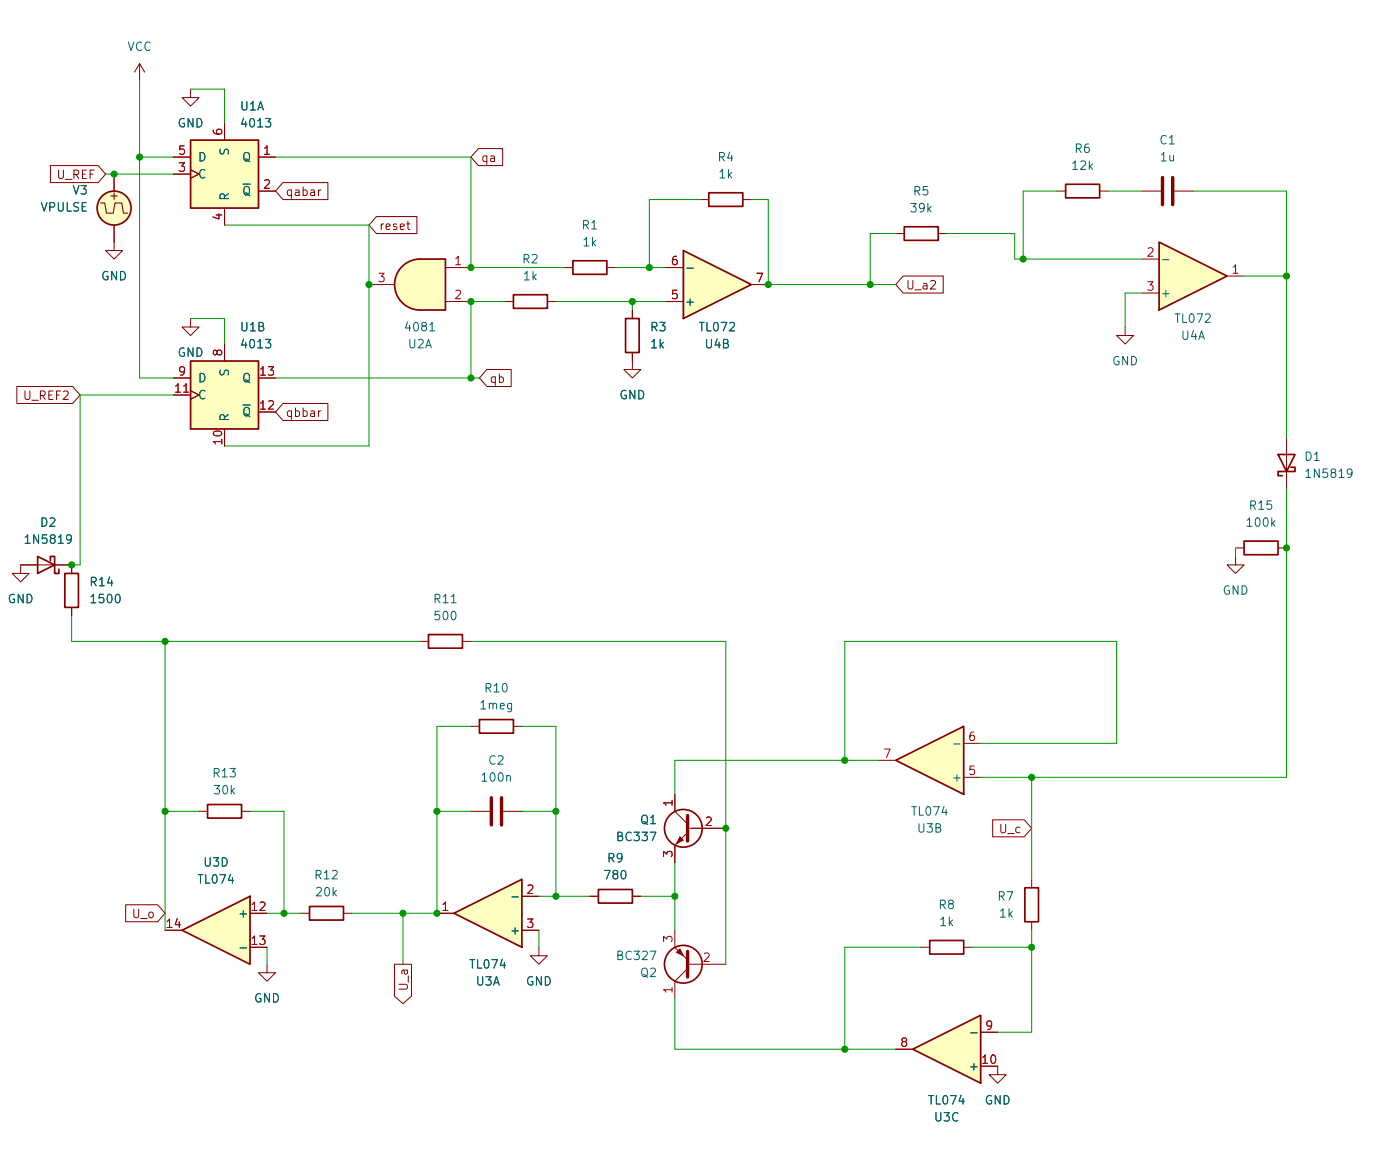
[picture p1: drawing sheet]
<svg xmlns="http://www.w3.org/2000/svg" width="209mm" height="175mm" viewBox="0 0 209 175" stroke-linecap="round" stroke-linejoin="round" font-family="sans-serif">
<path d="M3.1 84.4v1.3h1.3l-1.3 1.3-1.3-1.3h1.3M100.9 118.7v2.6l1.9 1.9M102.8 124.4l-1.9 2v2.5M102.8 123.8h5.7" fill="none" stroke="#840000" stroke-width=".15"/>
<path d="M102.8 121.9v3.8" fill="none" stroke="#840000" stroke-width=".51"/>
<path d="M101.6 125.1l.5 .5-1 .5z" fill="#840000" stroke="#840000" stroke-width=".15"/>
<circle cx="102.1" cy="123.8" r="2.82" fill="none" stroke="#840000" stroke-width=".25"/>
<path d="M97.2 124.4h.8l-.5 1.3" fill="none" stroke="#006464" stroke-width=".15"/>
<path d="M60.1 39.9a3.8 3.8 0 0 1 2.7-1.2v7.6a3.8 3.8 0 0 1-3.5-2.3 3.8 3.8 0 0 1 .8-4.1z" fill="#ffffc2" stroke="#ffffc2" stroke-width=".15"/>
<path d="M62.8 38.7h3.8v7.6h-3.8z" fill="#ffffc2"/>
<path d="M60.1 39.9a3.8 3.8 0 0 1 2.7-1.2h3.8v7.6h-3.8a3.8 3.8 0 0 1-3.5-2.3 3.8 3.8 0 0 1 .8-4.1z" fill="none" stroke="#840000" stroke-width=".25"/>
<path d="M66.6 40h3.8M55.2 42.5h3.8M66.6 45.1h3.8" fill="none" stroke="#840000" stroke-width=".15"/>
<path d="M64.2 48.6l.4-.4v1.3M64.2 49.5h.8" fill="none" stroke="#006464" stroke-width=".15"/>
<path d="M28.5 54h10.1v10.1h-10.1z" fill="#ffffc2"/>
<path d="M85.6 39h5.1v2h-5.1zM28.5 54h10.1v10.1h-10.1zM76.7 44.1h5.1v2h-5.1zM5.6 83.2l2.6 1.2-2.6 1.3zM7.5 83.8v-.6h.7v2.5h.6v-.6M9.7 85.7h2v5.1h-2zM31 120.3h5.1v2h-5.1zM46.3 135.5h5v2h-5zM89.4 133h5.1v2h-5.1z" fill="none" stroke="#840000" stroke-width=".25"/>
<g fill="none" stroke="#840000" stroke-width=".15">
<path d="M84.4 40h1.2M90.7 40h1.3M25.9 59h2.6M25.9 56.5h2.6M28.5 58.4l1.3 .6-1.3 .7M28.5 47.6v1.3h1.3l-1.3 1.3-1.3-1.3h1.3M33.6 51.4v2.6M38.6 56.5h2.6M75.5 45.1h1.2M81.8 45.1h1.3M33.6 64.1v2.6M38.6 61.6h2.6"/>
<path d="M3.1 84.4h7.6v1.3M10.7 90.8v1.3M29.8 121.3h1.2M36.1 121.3h1.3M45 136.5h1.3M51.3 136.5h1.3M88.2 134h1.2M94.5 134h1.3M39.9 144.1v1.3h-1.3l1.3 1.3 1.3-1.3h-1.3"/>
</g>
<path d="M27.5 58.6h.7" fill="none" stroke="#a90000" stroke-width=".15"/>
<path d="M39.7 50.7h.8l-.5 .5 .4 .1v.6l-.2 .1h-.3l-.2-.1M10.7 80.5l-.3 .2h-.3l-.2-.2 .2-.5 .3-.1 .2 .2a.84 .84 0 0 1-.3 1.1h-.2M17.4 88.9l.1-.1a.69 .69 0 0 1 .5 .6 .69 .69 0 0 1-.2 .6l-.1 .1a.69 .69 0 0 1-.5-.5 .69 .69 0 0 1 .2-.7z" fill="none" stroke="#006464" stroke-width=".15"/>
<path d="M67.9 136.5l10.1-5.1v10.2z" fill="#ffffc2"/>
<path d="M67.9 136.5l10.1-5.1v10.2z" fill="none" stroke="#840000" stroke-width=".25"/>
<path d="M17.1 36.2v1.3h1.2l-1.2 1.2-1.3-1.2h1.3M65.3 136.5h2.6M78 134h2.6M78 139.1h2.6" fill="none" stroke="#840000" stroke-width=".15"/>
<path d="M76.5 134.1h1" fill="none" stroke="#006464" stroke-width=".15"/>
<path d="M28.5 20.9h10.1v10.2h-10.1z" fill="#ffffc2"/>
<g fill="none" stroke="#840000" stroke-width=".25">
<path d="M28.5 20.9h10.1v10.2h-10.1z"/>
<circle cx="17.1" cy="31.1" r="2.54"/>
</g>
<g fill="none" stroke="#840000" stroke-width=".15">
<path d="M20.9 9.5v2.6M20.9 9.5l.7 1.3M20.9 9.5l-.8 1.3M33.6 18.4v2.5M15 30.3h.7l.2 1.6h1l.3-1.6h1l.3 1.6h.6M17.1 26v2.6M17.1 33.6v2.6M25.9 23.5h2.6M25.9 26h2.6M28.5 25.4l1.3 .6-1.3 .7M33.6 31.1v2.5M38.6 23.5h2.6"/>
<path d="M38.6 28.6h2.6"/>
</g>
<path d="M39.7 17.7h.8l-.5 .5 .4 .1v.6l-.2 .1h-.3l-.2-.1" fill="none" stroke="#006464" stroke-width=".15"/>
<circle cx="17.1" cy="31.1" r="2.54" fill="#ffffc2" stroke="#ffffc2" stroke-width=".15"/>
<path d="M27.2 139.1l10.2-5.1v10.1z" fill="#ffffc2"/>
<path d="M93.5 47.6h2v5.1h-2zM27.2 139.1l10.2-5.1v10.1z" fill="none" stroke="#840000" stroke-width=".25"/>
<path d="M28.5 13.3v1.3h1.3l-1.3 1.3-1.3-1.3h1.3M94.5 52.7v2.5h1.3l-1.3 1.3-1.2-1.3h1.2M94.5 46.3v1.3M24.7 139.1h2.5M37.4 136.5h2.5M37.4 141.6h2.5" fill="none" stroke="#840000" stroke-width=".15"/>
<path d="M35.9 141.7h.9" fill="none" stroke="#006464" stroke-width=".15"/>
<path d="M102.1 37.5l10.2 5-10.2 5.1z" fill="#ffffc2"/>
<path d="M102.1 37.5l10.2 5-10.2 5.1zM106 28.8h5v2h-5zM64 94.9h5.1v2h-5.1zM71.7 107.6h5v2h-5z" fill="none" stroke="#840000" stroke-width=".25"/>
<path d="M99.6 40h2.5M104.7 29.8h1.3M111 29.8h1.3M99.6 45.1h2.5M112.3 42.5h2.5M62.8 95.9h1.2M69.1 95.9h1.3M70.4 108.6h1.3M76.7 108.6h1.3M70.4 121.3h2.8M75.2 121.3h2.8" fill="none" stroke="#840000" stroke-width=".15"/>
<path d="M102.7 40.1h.9M67.5 90.1h.7M75.7 116l.2-.1 .3 .1 .1 .8" fill="none" stroke="#006464" stroke-width=".15"/>
<path d="M73.4 119.2v4.1M75 119.2v4.1" fill="none" stroke="#840000" stroke-width=".51"/>
<path d="M133.9 113.7l10.2-5.1v10.1z" fill="#ffffc2"/>
<path d="M133.9 113.7l10.2-5.1v10.1z" fill="none" stroke="#840000" stroke-width=".25"/>
<path d="M131.4 113.7h2.5M144.1 116.2h2.5M144.1 111.1h2.5" fill="none" stroke="#840000" stroke-width=".15"/>
<path d="M142.6 111.2h.9" fill="none" stroke="#006464" stroke-width=".15"/>
<path d="M136.4 156.8l10.2-5v10.1z" fill="#ffffc2"/>
<g fill="none" stroke="#840000" stroke-width=".25">
<path d="M135.2 33.9h5v2h-5zM159.3 27.5h5.1v2.1h-5.1zM186 80.9h5v2h-5zM153.2 132.7h2v5.1h-2zM136.4 156.8l10.2-5v10.1zM139 140.6h5.1v2h-5.1z"/>
<circle cx="102.1" cy="144.1" r="2.82"/>
</g>
<g fill="none" stroke="#840000" stroke-width=".15">
<path d="M133.9 34.9h1.3M140.2 34.9h1.3M158 28.6h1.3M164.4 28.6h1.2M170.7 28.6h2.8M175.6 28.6h2.7M168.2 48.9v1.3h1.3l-1.3 1.2-1.3-1.2h1.3M184.7 83.2v1.2h1.3l-1.3 1.3-1.3-1.3h1.3M184.7 81.9h1.3M191 81.9h1.3M100.9 139.1v2.5l1.9 1.9M154.2 131.4v1.3"/>
<path d="M154.2 137.8v1.3M80.6 141.6v1.3h-1.3l1.3 1.2 1.2-1.2h-1.2M102.8 144.8l-1.9 1.9v2.5M102.8 144.1h5.7M133.9 156.8h2.5M137.7 141.6h1.3M144.1 141.6h1.2M146.6 159.4h2.5v1.2h-1.2l1.2 1.3 1.3-1.3h-1.3M146.6 154.3h2.5"/>
</g>
<path d="M190.2 78.2l.4 .5M190.6 77.8l-.5 .5M97.2 142.2h.8l-.5 1.2M145.1 154.4h1" fill="none" stroke="#006464" stroke-width=".15"/>
<path d="M173.8 26.5v4.1M175.3 26.5v4.1M102.8 142.2v3.8" fill="none" stroke="#840000" stroke-width=".51"/>
<path d="M101.1 142.4l.5-.6 .5 1.1z" fill="#840000" stroke="#840000" stroke-width=".15"/>
<path d="M173.3 36.2l10.1 5.1-10.1 5z" fill="#ffffc2"/>
<path d="M173.3 36.2l10.1 5.1-10.1 5zM191 67.9h2.6l-1.3 2.6zM193 69.8h.6v.7h-2.6v.6h.7" fill="none" stroke="#840000" stroke-width=".25"/>
<g fill="none" stroke="#840000" stroke-width=".15">
<path d="M33.6 18.4v2.5M7.5 24.8h7.2l1.1 1.2-1.1 1.3h-7.2zM17.1 26v2.6M17.1 33.6v2.6M25.9 23.5h2.6M25.9 26h2.6M28.5 25.4l1.3 .6-1.3 .7M33.6 31.1v2.5M38.6 23.5h2.6M38.6 28.6h2.6M42.3 27.3h6.7v2.5h-6.7l-1.1-1.2zM48 28.4h-.3l-.1 .2"/>
<path d="M56.3 32.4h6v2.5h-6l-1.1-1.3zM60.8 33.5h.5M61 33v1.1l.3 .2M71.5 22.2h3.6v2.6h-3.6l-1.1-1.3zM99.6 40h2.5M170.7 38.7h2.6M2.5 57.8h8.4l1.1 1.2-1.1 1.3h-8.4zM25.9 59h2.6M25.9 56.5h2.6M28.5 58.4l1.3 .6-1.3 .7M33.6 51.4v2.6M38.6 56.5h2.6"/>
<path d="M72.8 55.2h3.6v2.6h-3.6l-1.1-1.3zM94.5 46.3v1.3M94.5 52.7v1.3M99.6 45.1h2.5M112.3 42.5h2.5M135 41.3h6v2.5h-6l-1.1-1.3zM170.7 43.8h2.6M183.4 41.3h2.6M33.6 64.1v2.6M38.6 61.6h2.6M42.3 60.3h6.7v2.6h-6.7l-1.1-1.3zM48 61.4l-.3 .1-.1 .1"/>
<path d="M192.3 65.4v7.6M3.1 84.4h2.5M8.2 84.4h2.5v1.3M10.7 90.8v1.3M100.9 118.7v2.6M18.8 135.2h4.8l1.1 1.3-1.1 1.3h-4.8zM24.7 139.1h2.5M37.4 136.5h2.5M65.3 136.5h2.6M78 134h2.6M78 139.1h2.6M88.2 134h1.2"/>
<path d="M94.5 134h1.3M100.9 126.4v2.5M103.4 123.8h5.1M148.4 122.5h4.7l1.1 1.3-1.1 1.3h-4.7zM37.4 141.6h2.5M59 144.1h2.5v4.8l-1.3 1.1-1.2-1.1zM133.9 156.8h2.5M146.6 159.4h2.5M146.6 154.3h2.5"/>
</g>
<path d="M39.7 17.7h.8l-.5 .5 .4 .1v.6l-.2 .1h-.3l-.2-.1M173.8 38.8h1M39.7 50.7h.8l-.5 .5 .4 .1v.6l-.2 .1h-.3l-.2-.1M102.7 40.1h.9M202.1 70.6l-.2 .3h-.3l-.2-.3 .1-.4 .4-.1 .1 .1a.84 .84 0 0 1-.3 1.2h-.2M10.7 80.5l-.3 .2h-.3l-.2-.2 .2-.5 .3-.1 .2 .2a.84 .84 0 0 1-.3 1.1h-.2M17.4 88.9l.1-.1a.69 .69 0 0 1 .5 .6 .69 .69 0 0 1-.2 .6l-.1 .1a.69 .69 0 0 1-.5-.5 .69 .69 0 0 1 .2-.7zM76.5 134.1h1M97.2 124.4h.8l-.5 1.3M35.9 141.7h.9M145.1 154.4h1" fill="none" stroke="#006464" stroke-width=".15"/>
<g fill="none" stroke="#009600" stroke-width=".15">
<path d="M20.9 12.1v44.4h5M28.5 13.3h5.1v5.1M15.8 26h10.1M20.9 23.5h5M33.6 33.6h21.6v33.1h-21.6M41.2 23.5h29.2v16.5h14M92 40h7.6M104.7 29.8h-7.6v10.2M112.3 29.8h2.5v12.7h19.1M133.9 34.9h-3.8v7.6M141.5 34.9h10.2v3.8h19M158 28.6h-5.1v10.1"/>
<path d="M165.6 28.6h5.1M178.3 28.6h14v36.8M25.9 59h-13.9v25.4h-1.3M28.5 47.6h5.1v3.8M41.2 56.5h30.5M75.5 45.1h-5.1v11.4M83.1 45.1h16.5M94.5 45.1v1.2M170.7 43.8h-2.5v5.1M186 41.3h6.3M192.3 73v43.2h-45.7M10.7 92.1v3.8h52.1"/>
<path d="M24.7 95.9v43.2M70.4 95.9h38.1v48.2M184.7 81.9v1.3M70.4 108.6h-5.1v27.9h-12.7M78 108.6h5.1v25.4M131.4 113.7h-30.5v5M146.6 111.1h20.3v-15.2h-40.6v17.8M154.2 116.2v15.2M24.7 121.3h5.1M37.4 121.3h5.1v15.2M39.9 136.5h5.1M60.2 136.5v7.6"/>
<path d="M65.3 121.3h5.1M78 121.3h5.1M80.6 139.1v2.5M80.6 134h7.6M95.8 134h5.1M100.9 128.9v10.2M154.2 139.1v15.2h-5.1M39.9 141.6v2.5M100.9 149.2v7.6h33M137.7 141.6h-11.4v15.2M145.3 141.6h8.9"/>
</g>
<path d="M27.5 58.6h.7" fill="none" stroke="#a90000" stroke-width=".15"/>
<g fill="#009600" stroke="#009600" stroke-width=".15">
<circle cx="83.1" cy="121.3" r=".46"/>
<circle cx="108.5" cy="123.8" r=".46"/>
<circle cx="126.3" cy="113.7" r=".46"/>
<circle cx="154.2" cy="116.2" r=".46"/>
<circle cx="154.2" cy="141.6" r=".46"/>
<circle cx="126.3" cy="156.8" r=".46"/>
<circle cx="83.1" cy="134" r=".46"/>
<circle cx="100.9" cy="134" r=".46"/>
<circle cx="42.5" cy="136.5" r=".46"/>
<circle cx="24.7" cy="121.3" r=".46"/>
<circle cx="24.7" cy="95.9" r=".46"/>
<circle cx="65.3" cy="121.3" r=".46"/>
<circle cx="65.3" cy="136.5" r=".46"/>
<circle cx="60.2" cy="136.5" r=".46"/>
<circle cx="97.1" cy="40" r=".46"/>
<circle cx="94.5" cy="45.1" r=".46"/>
<circle cx="114.8" cy="42.5" r=".46"/>
<circle cx="130.1" cy="42.5" r=".46"/>
<circle cx="70.4" cy="56.5" r=".46"/>
<circle cx="70.4" cy="45.1" r=".46"/>
<circle cx="17.1" cy="26" r=".46"/>
<circle cx="70.4" cy="40" r=".46"/>
<circle cx="20.9" cy="23.5" r=".46"/>
<circle cx="10.7" cy="84.4" r=".46"/>
<circle cx="55.2" cy="42.5" r=".46"/>
<circle cx="192.3" cy="41.3" r=".46"/>
<circle cx="152.9" cy="38.7" r=".46"/>
<circle cx="192.3" cy="81.9" r=".46"/>
</g>
<g font-size="1.8" fill="#006464">
<text x="19" y="7.8">VCC</text>
<text x="35.8" y="16.7">U1A</text>
<text x="26.5" y="19.3">GND</text>
<text x="34.4" y="23.4" transform="rotate(-90 34.4 23.4)">S</text>
<text x="35.8" y="19.3">4013</text>
<text x="160.5" y="23.1">R6</text>
<text x="173.2" y="21.8">C1</text>
<text x="10.7" y="29.3">V3</text>
<text x="29.5" y="26.9">C</text>
<text x="29.5" y="24.3">D</text>
<text x="36.1" y="24.3">Q</text>
<text x="36.1" y="29.4">~{Q}</text>
<text x="107.2" y="24.3">R4</text>
<text x="107.3" y="26.9">1k</text>
<text x="136.4" y="29.4">R5</text>
<text x="160" y="25.6">12k</text>
<text x="173.3" y="24.3">1u</text>
<text x="6" y="31.8">VPULSE</text>
<text x="34.4" y="30.1" transform="rotate(-90 34.4 30.1)">R</text>
<text x="86.8" y="34.5">R1</text>
<text x="135.9" y="32">39k</text>
<text x="77.9" y="39.6">R2</text>
<text x="87" y="37">1k</text>
<text x="15" y="42.1">GND</text>
<text x="78.1" y="42.1">1k</text>
<text x="102.3" y="45.9">+</text>
<text x="173.4" y="44.7">+</text>
<text x="26.5" y="53.6">GND</text>
<text x="35.8" y="49.7">U1B</text>
<text x="35.8" y="52.3">4013</text>
<text x="60.3" y="49.7">4081</text>
<text x="60.9" y="52.3">U2A</text>
<text x="97.1" y="49.7">R3</text>
<text x="97.1" y="52.3">1k</text>
<text x="104.3" y="49.7">TL072</text>
<text x="105.2" y="52.3">U4B</text>
<text x="175.4" y="48.5">TL072</text>
<text x="176.4" y="51">U4A</text>
<text x="29.5" y="59.9">C</text>
<text x="29.5" y="57.4">D</text>
<text x="34.4" y="56.4" transform="rotate(-90 34.4 56.4)">S</text>
<text x="36.1" y="57.4">Q</text>
<text x="92.5" y="59.9">GND</text>
<text x="166.2" y="54.8">GND</text>
<text x="34.4" y="63.1" transform="rotate(-90 34.4 63.1)">R</text>
<text x="36.1" y="62.4">~{Q}</text>
<text x="194.9" y="69.1">D1</text>
<text x="194.9" y="71.7">1N5819</text>
<text x="186.6" y="76.4">R15</text>
<text x="3.4" y="81.5">1N5819</text>
<text x="5.9" y="79">D2</text>
<text x="186.1" y="79">100k</text>
<text x="13.3" y="87.8">R14</text>
<text x="182.7" y="89.1">GND</text>
<text x="1.1" y="90.4">GND</text>
<text x="13.3" y="90.4">1500</text>
<text x="64.6" y="90.4">R11</text>
<text x="64.7" y="92.9">500</text>
<text x="71.5" y="106.3">1meg</text>
<text x="72.3" y="103.7">R10</text>
<text x="31.6" y="116.4">R13</text>
<text x="31.7" y="119">30k</text>
<text x="71.7" y="117.1">100n</text>
<text x="72.9" y="114.5">C2</text>
<text x="142.2" y="117.1">+</text>
<text x="92" y="125.9">BC337</text>
<text x="95.6" y="123.4">Q1</text>
<text x="136.1" y="122.1">TL074</text>
<text x="137" y="124.7">U3B</text>
<text x="30.3" y="129.8">U3D</text>
<text x="46.9" y="131.7">R12</text>
<text x="90.1" y="131.7">780</text>
<text x="90.6" y="129.1">R9</text>
<text x="29.4" y="132.3">TL074</text>
<text x="35.5" y="137.4">+</text>
<text x="47" y="134.2">20k</text>
<text x="140.2" y="136.1">R8</text>
<text x="149" y="134.8">R7</text>
<text x="149.2" y="137.4">1k</text>
<text x="76.1" y="139.9">+</text>
<text x="92" y="143.7">BC327</text>
<text x="140.3" y="138.6">1k</text>
<text x="70" y="145">TL074</text>
<text x="71" y="147.5">U3A</text>
<text x="78.5" y="147.5">GND</text>
<text x="95.6" y="146.3">Q2</text>
<text x="37.9" y="150.1">GND</text>
<text x="144.7" y="160.2">+</text>
<text x="138.6" y="165.3">TL074</text>
<text x="139.5" y="167.9">U3C</text>
<text x="147.1" y="165.3">GND</text>
</g>
<g font-size="1.8" fill="#a90000">
<text x="26.5" y="23.2">5</text>
<text x="33.3" y="20.4" transform="rotate(-90 33.3 20.4)">6</text>
<text x="39.2" y="23.2">1</text>
<text x="26.5" y="25.8">3</text>
<text x="39.2" y="28.3">2</text>
<text x="33.3" y="33.1" transform="rotate(-90 33.3 33.1)">4</text>
<text x="67.8" y="39.7">1</text>
<text x="100.2" y="39.7">6</text>
<text x="171.3" y="38.5">2</text>
<text x="184" y="41">1</text>
<text x="56.4" y="42.3">3</text>
<text x="67.8" y="44.8">2</text>
<text x="100.2" y="44.8">5</text>
<text x="112.9" y="42.3">7</text>
<text x="171.3" y="43.5">3</text>
<text x="33.3" y="53.4" transform="rotate(-90 33.3 53.4)">8</text>
<text x="25.9" y="58.8">11</text>
<text x="26.5" y="56.2">9</text>
<text x="38.6" y="56.2">13</text>
<text x="38.6" y="61.3">12</text>
<text x="33.3" y="66.7" transform="rotate(-90 33.3 66.7)">10</text>
<text x="131.9" y="113.4">7</text>
<text x="144.6" y="110.9">6</text>
<text x="144.6" y="115.9">5</text>
<text x="100.6" y="120.7" transform="rotate(-90 100.6 120.7)">1</text>
<text x="105.3" y="123.6">2</text>
<text x="100.6" y="128.3" transform="rotate(-90 100.6 128.3)">3</text>
<text x="37.3" y="136.3">12</text>
<text x="65.9" y="136.3">1</text>
<text x="78.6" y="133.7">2</text>
<text x="24.6" y="138.8">14</text>
<text x="37.3" y="141.3">13</text>
<text x="78.6" y="138.8">3</text>
<text x="100.6" y="141" transform="rotate(-90 100.6 141)">3</text>
<text x="104.9" y="143.9">2</text>
<text x="100.6" y="148.6" transform="rotate(-90 100.6 148.6)">1</text>
<text x="147.2" y="154">9</text>
<text x="134.5" y="156.6">8</text>
<text x="146.6" y="159.1">10</text>
</g>
<g font-size="1.8" fill="#840000">
<text x="8.4" y="27">U_REF</text>
<text x="42.6" y="29.5">qabar</text>
<text x="71.8" y="24.4">qa</text>
<text x="16.2" y="30.1">+</text>
<text x="56.6" y="34.6">reset</text>
<text x="135.3" y="43.5">U_a2</text>
<text x="3.3" y="60">U_REF2</text>
<text x="73.1" y="57.5">qb</text>
<text x="42.6" y="62.5">qbbar</text>
<text x="149.2" y="124.8">U_c</text>
<text x="19.6" y="137.5">U_o</text>
<text x="61.2" y="148.3" transform="rotate(-90 61.2 148.3)">U_a</text>
</g>
</svg>
